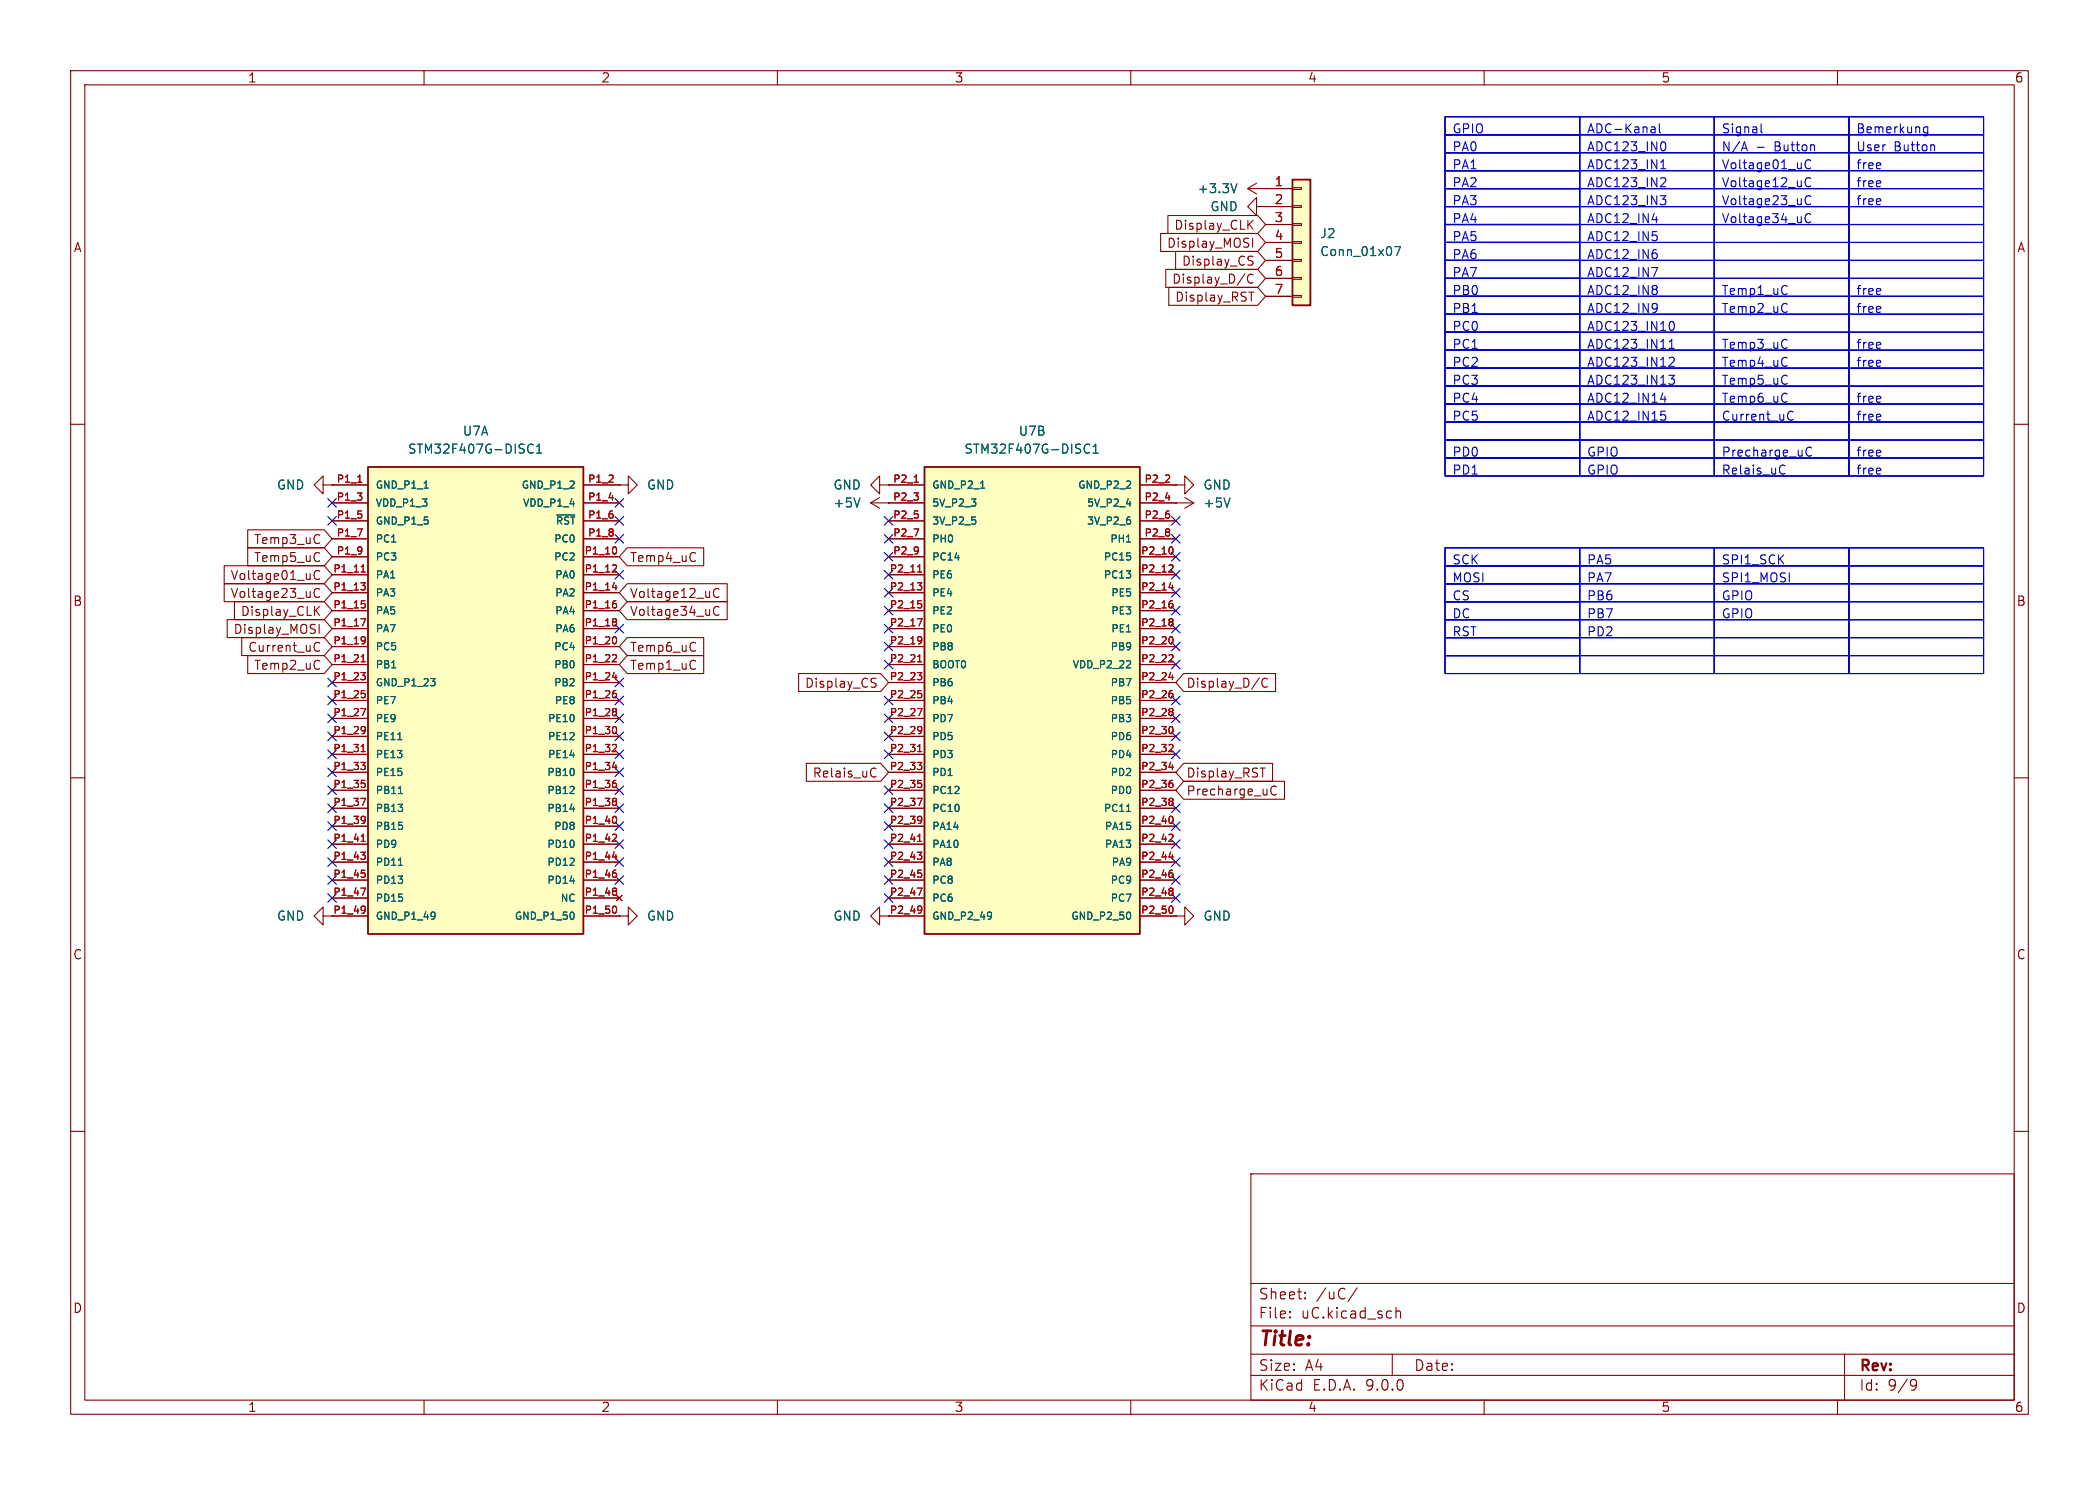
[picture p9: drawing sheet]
<svg xmlns="http://www.w3.org/2000/svg" width="297mm" height="210mm" viewBox="0 0 297 210" stroke-linecap="round" stroke-linejoin="round" font-family="sans-serif">
<g fill="none" stroke="#840000" stroke-width=".15">
<path d="M10 10h277v190h-277zM12 12h273v186h-273zM60 10v2M110 10v2M160 10v2M210 10v2M260 10v2M10 60h2M87.6 68.6h1.3v-1.3l1.3 1.3-1.3 1.3v-1.3M87.6 68.6h.1M285 60h2M10 110h2"/>
<path d="M285 110h2M87.6 129.5h1.3v-1.2l1.3 1.2-1.3 1.3v-1.3M87.6 129.5h.1M10 160h2M177 166h108v32h-108zM285 160h2M60 198v2M110 198v2M160 198v2M177 194.5h108M177 191.5h108M177 187.5h108"/>
<path d="M177 181.5h108M182.5 186.3h.1l-.1 .1M182.5 186.3v.1M182.5 185.5v.1M182.5 185.5h.1l-.1 .1M184.7 183.6v.1M184.7 183.6h-.1l.1 .1M184.7 182.8v.1M184.7 182.8h-.1l.1 .1M192 182.1l-1.3 2M197 191.5v3M197.5 184.9v1.5"/>
<path d="M197.5 185.5a.37 .37 0 0 1 .7 .1v.8M210 198v2M260 198v2M261 191.5v6.5M270.6 195.1h.3l.2 .1a.99 .99 0 0 1-.4 1.4h-.2M271.2 195.7l-.3 .3h-.3"/>
</g>
<path d="M130.8 66h30.5v66.1h-30.5z" fill="#ffffc2"/>
<path d="M130.8 66h30.5v66.1h-30.5z" fill="none" stroke="#840000" stroke-width=".25"/>
<g fill="none" stroke="#840000" stroke-width=".15">
<path d="M125.7 68.6h5.1M125.7 71.1h5.1M125.7 73.7h5.1M125.7 76.2h5.1M125.7 78.7h5.1M161.3 68.6h5.1M161.3 71.1h7.6M161.3 73.7h5.1M161.3 76.2h5.1M161.3 78.7h5.1M166.4 71.1h.1M166.4 68.6h1.2v-1.3l1.3 1.3-1.3 1.3v-1.3"/>
<path d="M166.4 68.6h.1M167.6 70.4l1.3 .7M168.9 71.1l-1.3 .8M125.7 81.3h5.1M125.7 83.8h5.1M125.7 86.4h5.1M125.7 88.9h5.1M125.7 91.4h5.1M125.7 94h5.1M125.7 96.5h5.1M125.7 99.1h5.1M161.3 81.3h5.1"/>
<path d="M161.3 83.8h5.1M161.3 86.4h5.1M161.3 88.9h5.1M161.3 91.4h5.1M161.3 94h5.1M161.3 96.5h5.1M161.3 99.1h5.1M125.7 101.6h5.1M125.7 104.1h5.1M125.7 106.7h5.1M125.7 109.2h5.1M125.7 111.8h5.1"/>
<path d="M125.7 114.3h5.1M125.7 116.8h5.1M125.7 119.4h5.1M161.3 101.6h5.1M161.3 104.1h5.1M161.3 106.7h5.1M161.3 109.2h5.1M161.3 111.8h5.1M161.3 114.3h5.1M161.3 116.8h5.1M161.3 119.4h5.1M125.7 121.9h5.1"/>
<path d="M125.7 124.5h5.1M125.7 127h5.1M125.7 129.5h5.1M161.3 121.9h5.1M161.3 124.5h5.1M161.3 127h5.1M161.3 129.5h5.1M166.4 129.5h1.2v-1.2l1.3 1.2-1.3 1.3v-1.3M166.4 129.5h.1"/>
</g>
<g fill="none" stroke="#006464" stroke-width=".15">
<path d="M138.7 69h.6M153.5 63.9a.44 .44 0 0 0 .7 .1M154.2 62.9h-.1a.46 .46 0 0 0-.6 .1M154.7 64.1h.7M154.7 63.2l.3-.4v1.3M159.4 71.2h.6M159.4 76.7h.6M159.9 73.6v.4M174 70.4l-.4 1.3M159.4 94.4h.6M159.9 93.5v.4M159.4 114.8h.6"/>
<path d="M140.2 129.1v.7M140.3 129.4l-.1 .1M159.9 129.1l.1 .3-.1 .5"/>
</g>
<g fill="none" stroke="#a90000" stroke-width=".15">
<path d="M129.4 68.2h.5M165.8 79.9l.2 .2-.1 .2-.5 .6h.6M165.9 77.4l.1 .3-.1 .6M129.8 82.4h.6l-.3 .4M129.8 87.5h.7l-.5 1M129.8 95.1h.6l-.3 .4M129.8 80.9h.6M129.8 93.6h.6M129.9 85h.5M129.9 97.7h.5M130 80l.1-.1v1M130 92.7l.1-.1v1"/>
<path d="M130.2 85.3l.2 .2v.3l-.2 .2M130.2 90l.2 .1a.86 .86 0 0 1-.1 .9M130.2 98l.2 .2v.3l-.2 .2M130.3 82.9l.1 .1-.1 .4M130.3 95.6l.1 .1-.1 .4M130.4 90.5l-.2 .2M165.4 83.1h.6M165.4 95.8h.6M165.8 92.6l.2 .2-.1 .2-.5 .6h.6M165.9 85.4l.1 .1-.1 .4M165.9 87.5l.1 .2-.1 .2M165.9 88l.1 .1-.1 .4"/>
<path d="M165.9 90.1l.1 .3-.1 .6M165.9 98.1l.1 .1-.1 .4M129.8 100.2h.7l-.5 1M129.8 107.8h.6l-.3 .4M129.8 112.9h.7l-.5 1M129.8 106.3h.6M129.8 119h.6M129.9 110.4h.5M130 105.4l.1-.1v1M130 118.1l.1-.1v1M130.2 102.7l.2 .1a.86 .86 0 0 1-.1 .9M130.2 110.7l.2 .2v.3l-.2 .2"/>
<path d="M130.2 115.4l.2 .1a.86 .86 0 0 1-.1 .9M130.3 108.3l.1 .1-.1 .4M130.4 103.2l-.2 .2M130.4 115.9l-.2 .2M165.4 108.5h.6M165.8 105.3l.2 .2-.1 .2-.5 .6h.6M165.8 118l.2 .2-.1 .2-.5 .6h.6M165.9 100.2l.1 .2-.1 .2M165.9 100.7l.1 .1-.1 .4M165.9 102.8l.1 .3-.1 .6M165.9 110.8l.1 .1-.1 .4M165.9 112.9l.1 .2-.1 .2"/>
<path d="M165.9 113.4l.1 .1-.1 .4M165.9 115.5l.1 .3-.1 .6M129.8 120.5h.6l-.3 .4M129.8 125.6h.7l-.5 1M129.9 123.1h.5M130.2 123.4l.2 .2v.3l-.2 .2M130.2 128.1l.2 .1a.86 .86 0 0 1-.1 .9M130.3 121l.1 .1-.1 .4M130.4 128.6l-.2 .2M165.4 121.2h.6M165.9 123.5l.1 .1-.1 .4M165.9 125.6l.1 .2-.1 .2"/>
<path d="M165.9 126.1l.1 .1-.1 .4M165.9 128.2l.1 .3-.1 .6"/>
</g>
<path d="M182.9 25.4h2.5v17.8h-2.5z" fill="#ffffc2"/>
<path d="M182.9 25.4h2.5v17.8h-2.5z" fill="none" stroke="#840000" stroke-width=".25"/>
<g fill="none" stroke="#840000" stroke-width=".15">
<path d="M179.1 26.7h3.8M179.1 29.2h3.8M179.1 31.8h3.8M179.1 34.3h3.8M179.1 36.8h3.8M179.1 39.4h3.8M182.9 26.5h1.2v.3h-1.2zM182.9 29.1h1.2v.2h-1.2zM182.9 31.6h1.2v.3h-1.2zM182.9 34.2h1.2v.2h-1.2zM182.9 36.7h1.2v.3h-1.2zM182.9 39.2h1.2v.3h-1.2z"/>
<path d="M179.1 41.9h3.8M182.9 41.8h1.2v.2h-1.2zM123.2 71.1l1.3 .8M123.2 71.1h2.5M124.5 70.4l-1.3 .7M125.7 71.1h.1M45.7 129.5v-1.2l-1.3 1.2 1.3 1.3v-1.3h1.3M124.5 129.5v-1.2l-1.3 1.2 1.3 1.3v-1.3h1.2"/>
</g>
<path d="M197.3 34.9h.9l-.6 1.2M121.7 70.4l-.4 1.3" fill="none" stroke="#006464" stroke-width=".15"/>
<path d="M52.1 66h30.4v66.1h-30.4z" fill="#ffffc2"/>
<path d="M52.1 66h30.4v66.1h-30.4z" fill="none" stroke="#840000" stroke-width=".25"/>
<g fill="none" stroke="#840000" stroke-width=".15">
<path d="M164.2 33h13.8l1.1 1.3-1.1 1.3h-13.8zM165 38.1h13l1.1 1.3-1.1 1.2h-13zM165.3 30.5h12.7l1.1 1.3-1.1 1.2h-12.7zM166.3 35.6h11.7l1.1 1.2-1.1 1.3h-11.7zM176.1 38.7l-1 1.6M176.5 26.7l1.3 .7M176.5 26.7h6.4M176.8 31.7l.5 .7M176.8 36.8l.4 .2 .1 .3-.2 .2h-.3M176.8 36.2l.5 .1M177.2 33.7v1.3M177.3 38.9a.51 .51 0 0 0-.6 0 .51 .51 0 0 0-.2 .6 .48 .48 0 0 0 .3 .5 .48 .48 0 0 0 .5-.1"/>
<path d="M177.3 31.2l-.7 .7M177.8 29.2v-1.3l-1.3 1.3 1.3 1.3v-1.3h1.3M177.8 25.9l-1.3 .8M179.1 26.7h.1M179.1 29.2h.1M179.1 29.2h3.8M179.1 31.8h3.8M179.1 34.3h3.8M179.1 36.8h3.8M179.1 39.4h3.8M165.4 40.6h12.6l1.1 1.3-1.1 1.3h-12.6zM176.7 41.3h.7"/>
<path d="M179.1 41.9h3.8M35.1 77.5h10.8l1.1 1.2-1.1 1.3h-10.8zM35.1 74.9h10.8l1.1 1.3-1.1 1.3h-10.8zM45 78.1l.2 .2M45 75.6l.2 .1M45.2 79.3l-.2 .1M45.2 76.7l-.2 .2M45.7 68.6v-1.3l-1.3 1.3 1.3 1.3v-1.3h1.3M47 68.6h.1M47 68.6h5.1M47 71.1h5.1M47 73.7h5.1"/>
<path d="M47 76.2h5.1M47 78.7h5.1M82.5 68.6h5.1M82.5 71.1h5.1M82.5 73.7h5.1M82.5 76.2h5.1M82.5 78.7h5.1M87.6 68.6h.1M88.7 77.5h10.9v2.5h-10.9l-1.1-1.3zM98.4 78.2v.1M98.4 79.3h.1M124.5 68.6v-1.3l-1.3 1.3 1.3 1.3v-1.3h1.2"/>
<path d="M125.7 68.6h.1M125.7 71.1h.1M125.7 68.6h5.1M125.7 71.1h5.1M125.7 73.7h5.1M125.7 76.2h5.1M125.7 78.7h5.1M161.3 68.6h5.1M161.3 71.1h5.1M161.3 73.7h5.1M161.3 76.2h5.1M161.3 78.7h5.1"/>
<path d="M166.4 71.1h.1M166.4 68.6h.1M31.7 80h14.2l1.1 1.3-1.1 1.3h-14.2zM31.7 82.5h14.2l1.1 1.3-1.1 1.3h-14.2zM32.1 87.6h13.8l1.1 1.3-1.1 1.3h-13.8zM33.2 85.1h12.7l1.1 1.3-1.1 1.2h-12.7zM34.2 90.2h11.7l1.1 1.2-1.1 1.3h-11.7zM35.1 92.7h10.8l1.1 1.3-1.1 1.3h-10.8zM44.7 90.9l.3-.1 .2 .2M44.7 86.3l.5 .7M45 93.4l.2 .1M45.2 88.3v1.3"/>
<path d="M45.2 92l-.2 .1-.3-.1M45.2 85.8l-.7 .7M45.2 80.8a.51 .51 0 0 0-.6 0 .51 .51 0 0 0-.2 .6 .48 .48 0 0 0 .3 .5 .48 .48 0 0 0 .5-.1M45.2 83.3a.51 .51 0 0 0-.6 0 .51 .51 0 0 0-.2 .6 .48 .48 0 0 0 .3 .5 .48 .48 0 0 0 .5 0M45.2 94.5l-.2 .2M47 81.3h5.1M47 83.8h5.1M47 86.4h5.1M47 88.9h5.1M47 91.4h5.1M47 94h5.1M47 96.5h5.1"/>
<path d="M47 99.1h5.1M82.5 81.3h5.1M82.5 83.8h5.1M82.5 86.4h5.1M82.5 88.9h5.1M82.5 91.4h5.1M82.5 94h5.1M82.5 96.5h5.1M82.5 99.1h5.1M88.7 85.1h14.2v2.5h-14.2l-1.1-1.2zM88.7 92.7h10.9v2.6h-10.9l-1.1-1.3zM88.7 82.5h14.2v2.6h-14.2l-1.1-1.3z"/>
<path d="M88.7 90.2h10.9v2.5h-10.9l-1.1-1.3zM98.4 93.4v.1M98.4 90.9v.1M98.4 94.5v.1M98.4 92h.1M101.7 83.3a.51 .51 0 0 0-.6 0 .51 .51 0 0 0-.1 .6 .48 .48 0 0 0 .2 .5 .48 .48 0 0 0 .5 0M101.7 85.9a.51 .51 0 0 0-.6 0 .51 .51 0 0 0-.1 .6 .48 .48 0 0 0 .2 .5 .48 .48 0 0 0 .5-.1M113 95.2h11.6l1.1 1.3-1.1 1.3h-11.6zM123.5 96.5l.3 .1 .2 .3-.3 .3h-.3M123.5 95.9l.5 .1M125.7 81.3h5.1M125.7 83.8h5.1"/>
<path d="M125.7 86.4h5.1M125.7 88.9h5.1M125.7 91.4h5.1M125.7 94h5.1M125.7 96.5h5.1M125.7 99.1h5.1M161.3 81.3h5.1M161.3 83.8h5.1M161.3 86.4h5.1M161.3 88.9h5.1M161.3 91.4h5.1M161.3 94h5.1"/>
<path d="M161.3 96.5h5.1M161.3 99.1h5.1M167.5 95.2h13v2.6h-13l-1.1-1.3zM178.2 95.9l-1.1 1.6M179.3 96a.51 .51 0 0 0-.6 0 .51 .51 0 0 0-.2 .6 .48 .48 0 0 0 .3 .5 .48 .48 0 0 0 .5 0M47 101.6h5.1M47 104.1h5.1M47 106.7h5.1M47 109.2h5.1M47 111.8h5.1M47 114.3h5.1M47 116.8h5.1"/>
<path d="M47 119.4h5.1M82.5 101.6h5.1M82.5 104.1h5.1M82.5 106.7h5.1M82.5 109.2h5.1M82.5 111.8h5.1M82.5 114.3h5.1M82.5 116.8h5.1M82.5 119.4h5.1M114.1 107.9h10.5l1.1 1.3-1.1 1.3h-10.5zM123.6 108.6l.4 .1M124 109.8l-.4 .1"/>
<path d="M125.7 101.6h5.1M125.7 104.1h5.1M125.7 106.7h5.1M125.7 109.2h5.1M125.7 111.8h5.1M125.7 114.3h5.1M125.7 116.8h5.1M125.7 119.4h5.1M161.3 101.6h5.1M161.3 104.1h5.1M161.3 106.7h5.1M161.3 109.2h5.1"/>
<path d="M161.3 111.8h5.1M161.3 114.3h5.1M161.3 116.8h5.1M161.3 119.4h5.1M167.5 110.5h14.3v2.5h-14.3l-1.1-1.2zM167.5 107.9h12.6v2.6h-12.6l-1.1-1.3zM178.3 108.6h.7M180.6 111.3a.51 .51 0 0 0-.6 0 .51 .51 0 0 0-.2 .6 .48 .48 0 0 0 .3 .5 .48 .48 0 0 0 .5-.1M47 121.9h5.1M47 124.5h5.1M47 127h5.1M47 129.5h5.1"/>
<path d="M82.5 121.9h5.1M82.5 124.5h5.1M82.5 127h5.1M82.5 129.5h5.1M87.2 126.6l.8 .8M87.6 129.5h.1M88 126.6l-.8 .8M125.7 121.9h5.1M125.7 124.5h5.1M125.7 127h5.1M125.7 129.5h5.1M161.3 121.9h5.1"/>
<path d="M161.3 124.5h5.1M161.3 127h5.1M161.3 129.5h5.1M166.4 129.5h.1"/>
</g>
<g fill="none" stroke="#006464" stroke-width=".15">
<path d="M175 26l-.4 1.2M197.3 34.9h.9l-.6 1.2M60 69h.6M74.8 63.9a.44 .44 0 0 0 .6 .1M75.4 62.9a.46 .46 0 0 0-.6 .1M75.9 64.1h.8M75.9 63.2l.4-.4v1.3M78.8 72.8h2.5M121.7 70.4l-.4 1.3M138.7 69h.6M153.5 63.9a.44 .44 0 0 0 .7 .1M154.2 62.9h-.1a.46 .46 0 0 0-.6 .1"/>
<path d="M154.7 64.1h.7M154.7 63.2l.3-.4v1.3M159.4 71.2h.6M159.4 76.7h.6M159.9 73.6v.4M174 70.4l-.4 1.3M55.4 94.4h.6M60.9 96h.7l-.4 .4M61.5 96.4v.5M159.4 94.4h.6M159.9 93.5v.4M56.3 104.6h.6"/>
<path d="M56.4 112.2h.6M80.6 112.2h.6M80.7 114.4h.6M81.2 108.9v.6M81.2 111.3v.3M159.4 114.8h.6M56.4 122.4h.6M61.5 129.1v.7M61.6 129.4l-.1 .1M81.1 129.1l.1 .3-.1 .5M140.2 129.1v.7M140.3 129.4l-.1 .1"/>
<path d="M159.9 129.1l.1 .3-.1 .5"/>
</g>
<g fill="none" stroke="#a90000" stroke-width=".15">
<path d="M50.6 68.2h.6M87 79.9l.2 .2v.2l-.6 .6h.6M87.1 77.4l.1 .3-.1 .6M129.4 68.2h.5M165.8 79.9l.2 .2-.1 .2-.5 .6h.6M165.9 77.4l.1 .3-.1 .6M51.1 82.4h.6l-.4 .4M51.1 87.5h.6l-.4 1M51.1 95.1h.6l-.4 .4M51.1 80.9h.6M51.1 93.6h.6M51.2 85h.4"/>
<path d="M51.2 97.7h.4M51.3 80l.1-.1v1M51.3 92.7l.1-.1v1M51.5 85.3l.2 .2v.3l-.2 .2M51.5 90l.1 .1a.86 .86 0 0 1-.1 .9M51.5 98l.2 .2v.3l-.2 .2M51.6 82.9l.1 .1-.1 .4M51.6 95.6l.1 .1-.1 .4M51.7 90.5l-.2 .2M86.7 83.1h.6M86.7 95.8h.6M87 92.6l.2 .2v.2l-.6 .6h.6"/>
<path d="M87.1 88l.1 .1-.1 .4M87.1 85.4l.1 .1-.1 .4M87.1 87.5l.1 .2-.1 .2M87.1 90.1l.1 .3-.1 .6M87.1 98.1l.1 .1-.1 .4M129.8 82.4h.6l-.3 .4M129.8 87.5h.7l-.5 1M129.8 95.1h.6l-.3 .4M129.8 80.9h.6M129.8 93.6h.6M129.9 85h.5M129.9 97.7h.5"/>
<path d="M130 80l.1-.1v1M130 92.7l.1-.1v1M130.2 85.3l.2 .2v.3l-.2 .2M130.2 90l.2 .1a.86 .86 0 0 1-.1 .9M130.2 98l.2 .2v.3l-.2 .2M130.3 82.9l.1 .1-.1 .4M130.3 95.6l.1 .1-.1 .4M130.4 90.5l-.2 .2M165.4 83.1h.6M165.4 95.8h.6M165.8 92.6l.2 .2-.1 .2-.5 .6h.6M165.9 85.4l.1 .1-.1 .4"/>
<path d="M165.9 87.5l.1 .2-.1 .2M165.9 88l.1 .1-.1 .4M165.9 90.1l.1 .3-.1 .6M165.9 98.1l.1 .1-.1 .4M51.1 100.2h.6l-.4 1M51.1 107.8h.6l-.4 .4M51.1 112.9h.6l-.4 1M51.1 106.3h.6M51.1 119h.6M51.2 110.4h.4M51.3 105.4l.1-.1v1M51.3 118.1l.1-.1v1"/>
<path d="M51.5 102.7l.1 .1a.86 .86 0 0 1-.1 .9M51.5 110.7l.2 .2v.3l-.2 .2M51.5 115.4l.1 .1a.86 .86 0 0 1-.1 .9M51.6 108.3l.1 .1-.1 .4M51.7 103.2l-.2 .2M51.7 115.9l-.2 .2M86.7 108.5h.6M87 105.3l.2 .2v.2l-.6 .6h.6M87 118l.2 .2v.2l-.6 .6h.6M87.1 100.2l.1 .2-.1 .2M87.1 100.7l.1 .1-.1 .4M87.1 102.8l.1 .3-.1 .6"/>
<path d="M87.1 110.8l.1 .1-.1 .4M87.1 112.9l.1 .2-.1 .2M87.1 113.4l.1 .1-.1 .4M87.1 115.5l.1 .3-.1 .6M129.8 100.2h.7l-.5 1M129.8 107.8h.6l-.3 .4M129.8 112.9h.7l-.5 1M129.8 106.3h.6M129.8 119h.6M129.9 110.4h.5M130 105.4l.1-.1v1M130 118.1l.1-.1v1"/>
<path d="M130.2 102.7l.2 .1a.86 .86 0 0 1-.1 .9M130.2 110.7l.2 .2v.3l-.2 .2M130.2 115.4l.2 .1a.86 .86 0 0 1-.1 .9M130.3 108.3l.1 .1-.1 .4M130.4 103.2l-.2 .2M130.4 115.9l-.2 .2M165.4 108.5h.6M165.8 105.3l.2 .2-.1 .2-.5 .6h.6M165.8 118l.2 .2-.1 .2-.5 .6h.6M165.9 100.2l.1 .2-.1 .2M165.9 100.7l.1 .1-.1 .4M165.9 102.8l.1 .3-.1 .6"/>
<path d="M165.9 110.8l.1 .1-.1 .4M165.9 112.9l.1 .2-.1 .2M165.9 113.4l.1 .1-.1 .4M165.9 115.5l.1 .3-.1 .6M51.1 120.5h.6l-.4 .4M51.1 125.6h.6l-.4 1M51.2 123.1h.4M51.5 123.4l.2 .2v.3l-.2 .2M51.5 128.1l.1 .1a.86 .86 0 0 1-.1 .9M51.6 121l.1 .1-.1 .4M51.7 128.6l-.2 .2M86.7 121.2h.6"/>
<path d="M87.1 123.5l.1 .1-.1 .4M87.1 125.6l.1 .2-.1 .2M87.1 126.1l.1 .1-.1 .4M87.1 128.2l.1 .3-.1 .6M129.8 120.5h.6l-.3 .4M129.8 125.6h.7l-.5 1M129.9 123.1h.5M130.2 123.4l.2 .2v.3l-.2 .2M130.2 128.1l.2 .1a.86 .86 0 0 1-.1 .9M130.3 121l.1 .1-.1 .4M130.4 128.6l-.2 .2M165.4 121.2h.6"/>
<path d="M165.9 123.5l.1 .1-.1 .4M165.9 125.6l.1 .2-.1 .2M165.9 126.1l.1 .1-.1 .4M165.9 128.2l.1 .3-.1 .6"/>
</g>
<g fill="none" stroke="#0000c2" stroke-width=".15">
<path d="M204.5 16.5h19v2.6h-19zM204.5 19.1h19v2.5h-19zM204.5 16.5h76.2v50.8h-76.2zM204.5 19.1h76.2M223.5 16.5h19.1v2.6h-19.1zM223.5 19.1h19.1v2.5h-19.1zM223.5 16.5v50.8M233.8 17.9l.3 .1 .1 .8M234.2 18.7l-.4 .1M234.2 18.2l-.4 .1M234.8 17.5v1.1l.2 .2M242.6 16.5h19v2.6h-19z"/>
<path d="M242.6 19.1h19v2.5h-19zM242.6 16.5v50.8M249.2 17.5v1.1l.2 .2M261.6 16.5h19.1v2.6h-19.1zM261.6 19.1h19.1v2.5h-19.1zM261.6 16.5v50.8M272.8 18l-.4-.1-.2 .3v.3l.1 .2h.5M272.8 17.9v1.1l-.3 .2-.3-.1M204.5 21.6h19v2.5h-19zM204.5 24.1h19v2.6h-19zM204.5 26.7h19v2.5h-19zM204.5 29.2h19v2.6h-19z"/>
<path d="M204.5 31.8h19v2.5h-19zM204.5 34.3h19v2.5h-19zM204.5 36.8h19v2.6h-19zM204.5 39.4h19v2.5h-19zM204.5 21.6h19M204.5 24.1h19M204.5 26.7h19M204.5 29.2h19M204.5 31.8h19M204.5 34.3h19M204.5 36.8h19M204.5 39.4h19"/>
<path d="M223.5 21.6h19.1v2.5h-19.1zM223.5 24.1h19.1v2.6h-19.1zM223.5 26.7h19.1v2.5h-19.1zM223.5 29.2h19.1v2.6h-19.1zM223.5 31.8h19.1v2.5h-19.1zM223.5 34.3h19.1v2.5h-19.1zM223.5 36.8h19.1v2.6h-19.1zM223.5 39.4h19.1v2.5h-19.1zM233.7 37.8h.9l-.6 1.3M233.8 31.1h.8M234.4 33.4v.5M234.4 35.9v.5"/>
<path d="M234.9 27.7h.8l-.4 .5 .3 .1 .1 .4-.2 .2h-.4M235 23.9h.7M235.1 22.9l.2-.3v1.3M235.2 25.1l.4 .1 .1 .3-.1 .2-.7 .7h.8M235.4 20.1a.79 .79 0 0 1 0 1.2M242.6 21.6h19v2.5h-19zM242.6 24.1h19v2.6h-19zM242.6 26.7h19v2.5h-19zM242.6 29.2h19v2.6h-19zM242.6 31.8h19v2.5h-19zM242.6 34.3h19v2.5h-19zM242.6 36.8h19v2.6h-19z"/>
<path d="M242.6 39.4h19v2.5h-19zM246.5 21h.6M246.8 20.1l.5 1.2M248.6 20.8h1M256.2 22.7a.51 .51 0 0 0-.6 0 .51 .51 0 0 0-.2 .6 .48 .48 0 0 0 .3 .5 .48 .48 0 0 0 .5-.1M256.2 25.3a.51 .51 0 0 0-.6-.1 .51 .51 0 0 0-.2 .7 .48 .48 0 0 0 .3 .4 .48 .48 0 0 0 .5 0M256.2 27.8a.51 .51 0 0 0-.6 0 .51 .51 0 0 0-.2 .6 .48 .48 0 0 0 .3 .5 .48 .48 0 0 0 .5-.1M256.2 30.3a.51 .51 0 0 0-.6 0 .51 .51 0 0 0-.2 .6 .48 .48 0 0 0 .3 .5 .48 .48 0 0 0 .5 0M261.6 21.6h19.1v2.5h-19.1zM261.6 24.1h19.1v2.6h-19.1zM261.6 26.7h19.1v2.5h-19.1zM261.6 29.2h19.1v2.6h-19.1z"/>
<path d="M261.6 31.8h19.1v2.5h-19.1zM261.6 34.3h19.1v2.5h-19.1zM261.6 36.8h19.1v2.6h-19.1zM261.6 39.4h19.1v2.5h-19.1zM273.6 20.5l.1 .2v.6M204.5 41.9h19v2.6h-19zM204.5 44.5h19v2.5h-19zM204.5 47h19v2.5h-19zM204.5 49.5h19v2.6h-19zM204.5 52.1h19v2.5h-19zM204.5 54.6h19v2.6h-19zM204.5 57.2h19v2.5h-19z"/>
<path d="M204.5 59.7h19v2.5h-19zM204.5 41.9h19M204.5 44.5h19M204.5 47h19M204.5 49.5h19M204.5 52.1h19M204.5 54.6h19M204.5 57.2h19M204.5 59.7h19M223.5 41.9h19.1v2.6h-19.1zM223.5 44.5h19.1v2.5h-19.1zM223.5 47h19.1v2.5h-19.1z"/>
<path d="M223.5 49.5h19.1v2.6h-19.1zM223.5 52.1h19.1v2.5h-19.1zM223.5 54.6h19.1v2.6h-19.1zM223.5 57.2h19.1v2.5h-19.1zM223.5 59.7h19.1v2.5h-19.1zM234.4 40.5v.3M234.4 41v.5M234.4 43v.9M234.5 43.5l-.1 .1M235 56.5h.8M235 58.2h.6M235.2 58.6h.3l.2 .3-.1 .4-.1 .1h-.3"/>
<path d="M235.6 56v.9M236.1 53.1h.8l-.4 .5 .3 .1 .1 .4-.2 .2h-.4M236.2 49.3h.7M236.2 48.4l.3-.4v1.3M236.4 45.5h.1a.69 .69 0 0 1 .3 1.1l-.2 .1h-.2M236.4 50.5l.4 .1 .1 .3-.1 .2-.7 .7h.8M242.6 41.9h19v2.6h-19zM242.6 44.5h19v2.5h-19zM242.6 47h19v2.5h-19zM242.6 49.5h19v2.6h-19zM242.6 52.1h19v2.5h-19zM242.6 54.6h19v2.6h-19z"/>
<path d="M242.6 57.2h19v2.5h-19zM242.6 59.7h19v2.5h-19zM252.8 40.4l.1 .1M252.8 43h.1M252.8 48.1h.1M252.8 50.6l.1 .1M252.8 53.1l.1 .1M252.8 55.7h.1M252.9 41.5l-.1 .1M252.9 44.1h-.1M252.9 49.1l-.1 .1M252.9 51.7h-.1"/>
<path d="M252.9 54.2l-.1 .1M252.9 56.8h-.1M253.2 58.2h.3l.2 .1M253.7 59.3l-.2 .1h-.3M261.6 41.9h19.1v2.6h-19.1zM261.6 44.5h19.1v2.5h-19.1zM261.6 47h19.1v2.5h-19.1zM261.6 49.5h19.1v2.6h-19.1zM261.6 52.1h19.1v2.5h-19.1zM261.6 54.6h19.1v2.6h-19.1zM261.6 57.2h19.1v2.5h-19.1zM261.6 59.7h19.1v2.5h-19.1z"/>
<path d="M204.5 77.5h19v2.5h-19zM204.5 77.5h76.2v17.8h-76.2zM204.5 62.2h19v2.6h-19zM204.5 64.8h19v2.5h-19zM204.5 62.2h19M204.5 64.8h19M223.5 77.5h19.1v2.5h-19.1zM223.5 62.2h19.1v2.6h-19.1zM223.5 64.8h19.1v2.5h-19.1zM223.5 77.5v17.8M242.6 77.5h19v2.5h-19zM242.6 62.2h19v2.6h-19z"/>
<path d="M242.6 64.8h19v2.5h-19zM242.6 77.5v17.8M252.6 66.9l-.4 .1M256.3 63.4a.51 .51 0 0 0-.6-.1 .51 .51 0 0 0-.2 .7 .48 .48 0 0 0 .3 .4 .48 .48 0 0 0 .5 0M261.6 77.5h19.1v2.5h-19.1zM261.6 62.2h19.1v2.6h-19.1zM261.6 64.8h19.1v2.5h-19.1zM261.6 77.5v17.8M204.5 80h19v2.6h-19zM204.5 82.6h19v2.5h-19zM204.5 85.1h19v2.5h-19zM204.5 87.6h19v2.6h-19z"/>
<path d="M204.5 90.2h19v2.5h-19zM204.5 92.7h19v2.6h-19zM204.5 80h76.2M204.5 82.6h19M204.5 85.1h19M204.5 87.6h19M204.5 90.2h19M204.5 92.7h19M223.5 80h19.1v2.6h-19.1zM223.5 82.6h19.1v2.5h-19.1zM223.5 85.1h19.1v2.5h-19.1zM223.5 87.6h19.1v2.6h-19.1z"/>
<path d="M223.5 90.2h19.1v2.5h-19.1zM223.5 92.7h19.1v2.6h-19.1zM242.6 80h19v2.6h-19zM242.6 82.6h19v2.5h-19zM242.6 85.1h19v2.5h-19zM242.6 87.6h19v2.6h-19zM242.6 90.2h19v2.5h-19zM242.6 92.7h19v2.6h-19zM261.6 80h19.1v2.6h-19.1zM261.6 82.6h19.1v2.5h-19.1zM261.6 85.1h19.1v2.5h-19.1zM261.6 87.6h19.1v2.6h-19.1z"/>
<path d="M261.6 90.2h19.1v2.5h-19.1zM261.6 92.7h19.1v2.6h-19.1z"/>
</g>
<g fill="none" stroke="#000084" stroke-width=".15">
<path d="M46.4 73.1l1.2 1.2M46.4 70.5l1.2 1.2M47.6 73.1l-1.2 1.2M47.6 70.5l-1.2 1.2M87 73.1l1.2 1.2M87 75.6l1.2 1.2M87 70.5l1.2 1.2M88.2 75.6l-1.2 1.2M88.2 73.1l-1.2 1.2M88.2 70.5l-1.2 1.2M125.1 75.6l1.2 1.2M125.1 78.1l1.2 1.2"/>
<path d="M125.1 73.1l1.2 1.2M126.3 78.1l-1.2 1.2M126.3 73.1l-1.2 1.2M126.3 75.6l-1.2 1.2M165.8 73.1l1.2 1.2M165.8 75.6l1.2 1.2M165.8 78.1l1.2 1.2M167 73.1l-1.2 1.2M167 75.6l-1.2 1.2M167 78.1l-1.2 1.2M46.4 98.5l1.2 1.2M46.4 95.9l1.2 1.2"/>
<path d="M47.6 98.5l-1.2 1.2M47.6 95.9l-1.2 1.2M87 80.7l1.2 1.2M87 98.5l1.2 1.2M87 88.3l1.2 1.2M87 95.9l1.2 1.2M88.2 80.7l-1.2 1.2M88.2 98.5l-1.2 1.2M88.2 88.3l-1.2 1.2M88.2 95.9l-1.2 1.2M125.1 98.5l1.2 1.2M125.1 85.8l1.2 1.2"/>
<path d="M125.1 88.3l1.2 1.2M125.1 93.4l1.2 1.2M125.1 90.8l1.2 1.2M125.1 83.2l1.2 1.2M125.1 80.7l1.2 1.2M126.3 80.7l-1.2 1.2M126.3 83.2l-1.2 1.2M126.3 98.5l-1.2 1.2M126.3 85.8l-1.2 1.2M126.3 88.3l-1.2 1.2M126.3 93.4l-1.2 1.2M126.3 90.8l-1.2 1.2"/>
<path d="M165.8 88.3l1.2 1.2M165.8 85.8l1.2 1.2M165.8 90.8l1.2 1.2M165.8 93.4l1.2 1.2M165.8 83.2l1.2 1.2M165.8 98.5l1.2 1.2M165.8 80.7l1.2 1.2M167 88.3l-1.2 1.2M167 85.8l-1.2 1.2M167 90.8l-1.2 1.2M167 93.4l-1.2 1.2M167 83.2l-1.2 1.2"/>
<path d="M167 98.5l-1.2 1.2M167 80.7l-1.2 1.2M46.4 118.8l1.2 1.2M46.4 116.2l1.2 1.2M46.4 106.1l1.2 1.2M46.4 101l1.2 1.2M46.4 113.7l1.2 1.2M46.4 103.5l1.2 1.2M46.4 111.2l1.2 1.2M46.4 108.6l1.2 1.2M47.6 118.8l-1.2 1.2M47.6 116.2l-1.2 1.2"/>
<path d="M47.6 113.7l-1.2 1.2M47.6 111.2l-1.2 1.2M47.6 106.1l-1.2 1.2M47.6 101l-1.2 1.2M47.6 103.5l-1.2 1.2M47.6 108.6l-1.2 1.2M87 116.2l1.2 1.2M87 118.8l1.2 1.2M87 111.2l1.2 1.2M87 113.7l1.2 1.2M87 108.6l1.2 1.2M87 106.1l1.2 1.2"/>
<path d="M87 103.5l1.2 1.2M87 101l1.2 1.2M88.2 116.2l-1.2 1.2M88.2 118.8l-1.2 1.2M88.2 111.2l-1.2 1.2M88.2 113.7l-1.2 1.2M88.2 108.6l-1.2 1.2M88.2 106.1l-1.2 1.2M88.2 103.5l-1.2 1.2M88.2 101l-1.2 1.2M125.1 103.5l1.2 1.2M125.1 101l1.2 1.2"/>
<path d="M125.1 113.7l1.2 1.2M125.1 111.2l1.2 1.2M125.1 118.8l1.2 1.2M125.1 116.2l1.2 1.2M125.1 106.1l1.2 1.2M126.3 113.7l-1.2 1.2M126.3 103.5l-1.2 1.2M126.3 101l-1.2 1.2M126.3 116.2l-1.2 1.2M126.3 111.2l-1.2 1.2M126.3 118.8l-1.2 1.2M126.3 106.1l-1.2 1.2"/>
<path d="M165.8 116.2l1.2 1.2M165.8 118.8l1.2 1.2M165.8 113.7l1.2 1.2M165.8 101l1.2 1.2M165.8 103.5l1.2 1.2M165.8 106.1l1.2 1.2M167 116.2l-1.2 1.2M167 118.8l-1.2 1.2M167 113.7l-1.2 1.2M167 101l-1.2 1.2M167 103.5l-1.2 1.2M167 106.1l-1.2 1.2"/>
<path d="M46.4 126.4l1.2 1.2M46.4 121.3l1.2 1.2M46.4 123.9l1.2 1.2M47.6 126.4l-1.2 1.2M47.6 121.3l-1.2 1.2M47.6 123.9l-1.2 1.2M87 121.3l1.2 1.2M87 123.9l1.2 1.2M88.2 121.3l-1.2 1.2M88.2 123.9l-1.2 1.2M125.1 123.9l1.2 1.2M125.1 126.4l1.2 1.2"/>
<path d="M125.1 121.3l1.2 1.2M126.3 126.4l-1.2 1.2M126.3 123.9l-1.2 1.2M126.3 121.3l-1.2 1.2M165.8 121.3l1.2 1.2M165.8 123.9l1.2 1.2M165.8 126.4l1.2 1.2M167 121.3l-1.2 1.2M167 123.9l-1.2 1.2M167 126.4l-1.2 1.2"/>
</g>
<text font-size="2.8" fill="#840000" x="178" y="190.9">Title:</text>
<g font-size="2.1" fill="#840000">
<text x="178" y="184">Sheet:</text>
<text x="186.2" y="184">/uC/</text>
<text x="178" y="186.7">File:</text>
<text x="184.1" y="186.7">uC.kicad_sch</text>
<text x="178" y="196.9">KiCad</text>
<text x="178" y="194.1">Size:</text>
<text x="184.7" y="194.1">A4</text>
<text x="185.7" y="196.9">E.D.A.</text>
<text x="193.3" y="196.9">9.0.0</text>
<text x="200" y="194.1">Date:</text>
<text x="263" y="194.3">Rev:</text>
<text x="263" y="196.9">Id:</text>
<text x="267.1" y="196.9">9/9</text>
</g>
<g font-size="1.8" fill="#840000">
<text x="35" y="11.9">1</text>
<text x="85" y="11.9">2</text>
<text x="135" y="11.9">3</text>
<text x="185" y="11.9">4</text>
<text x="235" y="11.9">5</text>
<text x="285" y="11.9">6</text>
<text x="10.3" y="35.9">A</text>
<text x="165" y="35.2">Display_MOSI</text>
<text x="166.1" y="32.7">Display_CLK</text>
<text x="285.3" y="35.9">A</text>
<text x="165.8" y="40.3">Display_D/C</text>
<text x="167.2" y="37.8">Display_CS</text>
<text x="166.2" y="42.9">Display_RST</text>
<text x="35.9" y="77.2">Temp3_uC</text>
<text x="32.5" y="82.2">Voltage01_uC</text>
<text x="35.9" y="79.7">Temp5_uC</text>
<text x="89.1" y="79.7">Temp4_uC</text>
<text x="10.3" y="85.9">B</text>
<text x="32.5" y="84.8">Voltage23_uC</text>
<text x="33" y="89.9">Display_MOSI</text>
<text x="34" y="87.3">Display_CLK</text>
<text x="89.1" y="87.3">Voltage34_uC</text>
<text x="89.1" y="84.8">Voltage12_uC</text>
<text x="285.3" y="85.9">B</text>
<text x="35" y="92.4">Current_uC</text>
<text x="35.9" y="94.9">Temp2_uC</text>
<text x="89.1" y="94.9">Temp1_uC</text>
<text x="89.1" y="92.4">Temp6_uC</text>
<text x="113.8" y="97.5">Display_CS</text>
<text x="167.8" y="97.5">Display_D/C</text>
<text x="114.9" y="110.2">Relais_uC</text>
<text x="167.8" y="112.7">Precharge_uC</text>
<text x="167.8" y="110.2">Display_RST</text>
<text x="10.3" y="135.9">C</text>
<text x="285.3" y="135.9">C</text>
<text x="10.3" y="185.9">D</text>
<text x="285.3" y="185.9">D</text>
<text x="35" y="199.9">1</text>
<text x="85" y="199.9">2</text>
<text x="135" y="199.9">3</text>
<text x="185" y="199.9">4</text>
<text x="235" y="199.9">5</text>
<text x="285" y="199.9">6</text>
</g>
<g font-size="1.8" fill="#0000c2">
<text x="205.4" y="19.2">GPIO</text>
<text x="205.4" y="21.7">PA0</text>
<text x="224.5" y="19.2">ADC-Kanal</text>
<text x="224.5" y="21.7">ADC123_IN0</text>
<text x="243.5" y="19.2">Signal</text>
<text x="243.5" y="21.7">N/A</text>
<text x="251.2" y="21.7">Button</text>
<text x="262.6" y="19.2">Bemerkung</text>
<text x="262.6" y="21.7">User</text>
<text x="268" y="21.7">Button</text>
<text x="205.4" y="24.3">PA1</text>
<text x="205.4" y="26.8">PA2</text>
<text x="205.4" y="29.3">PA3</text>
<text x="224.5" y="24.3">ADC123_IN1</text>
<text x="224.5" y="26.8">ADC123_IN2</text>
<text x="224.5" y="29.3">ADC123_IN3</text>
<text x="243.5" y="24.3">Voltage01_uC</text>
<text x="243.5" y="26.8">Voltage12_uC</text>
<text x="243.5" y="29.3">Voltage23_uC</text>
<text x="262.6" y="24.3">free</text>
<text x="262.6" y="26.8">free</text>
<text x="262.6" y="29.3">free</text>
<text x="205.4" y="31.9">PA4</text>
<text x="205.4" y="34.4">PA5</text>
<text x="224.5" y="31.9">ADC12_IN4</text>
<text x="224.5" y="34.4">ADC12_IN5</text>
<text x="243.5" y="31.9">Voltage34_uC</text>
<text x="205.4" y="37">PA6</text>
<text x="205.4" y="39.5">PA7</text>
<text x="224.5" y="37">ADC12_IN6</text>
<text x="224.5" y="39.5">ADC12_IN7</text>
<text x="205.4" y="42">PB0</text>
<text x="205.4" y="44.6">PB1</text>
<text x="205.4" y="47.1">PC0</text>
<text x="224.5" y="42">ADC12_IN8</text>
<text x="224.5" y="44.6">ADC12_IN9</text>
<text x="224.5" y="47.1">ADC123_IN10</text>
<text x="243.5" y="42">Temp1_uC</text>
<text x="243.5" y="44.6">Temp2_uC</text>
<text x="262.6" y="42">free</text>
<text x="262.6" y="44.6">free</text>
<text x="205.4" y="49.7">PC1</text>
<text x="205.4" y="52.2">PC2</text>
<text x="224.5" y="49.7">ADC123_IN11</text>
<text x="224.5" y="52.2">ADC123_IN12</text>
<text x="243.5" y="49.7">Temp3_uC</text>
<text x="243.5" y="52.2">Temp4_uC</text>
<text x="262.6" y="49.7">free</text>
<text x="262.6" y="52.2">free</text>
<text x="205.4" y="54.7">PC3</text>
<text x="205.4" y="57.3">PC4</text>
<text x="205.4" y="59.8">PC5</text>
<text x="224.5" y="54.7">ADC123_IN13</text>
<text x="224.5" y="57.3">ADC12_IN14</text>
<text x="224.5" y="59.8">ADC12_IN15</text>
<text x="243.5" y="54.7">Temp5_uC</text>
<text x="243.5" y="57.3">Temp6_uC</text>
<text x="243.5" y="59.8">Current_uC</text>
<text x="262.6" y="57.3">free</text>
<text x="262.6" y="59.8">free</text>
<text x="205.4" y="64.9">PD0</text>
<text x="224.5" y="64.9">GPIO</text>
<text x="243.5" y="64.9">Precharge_uC</text>
<text x="262.6" y="64.9">free</text>
<text x="205.4" y="67.4">PD1</text>
<text x="224.5" y="67.4">GPIO</text>
<text x="243.5" y="67.4">Relais_uC</text>
<text x="262.6" y="67.4">free</text>
<text x="205.4" y="80.1">SCK</text>
<text x="205.4" y="82.7">MOSI</text>
<text x="224.5" y="80.1">PA5</text>
<text x="224.5" y="82.7">PA7</text>
<text x="243.5" y="80.1">SPI1_SCK</text>
<text x="243.5" y="82.7">SPI1_MOSI</text>
<text x="205.4" y="85.2">CS</text>
<text x="205.4" y="87.8">DC</text>
<text x="224.5" y="85.2">PB6</text>
<text x="224.5" y="87.8">PB7</text>
<text x="243.5" y="85.2">GPIO</text>
<text x="243.5" y="87.8">GPIO</text>
<text x="205.4" y="90.3">RST</text>
<text x="224.5" y="90.3">PD2</text>
</g>
<g font-size="1.8" fill="#006464">
<text x="169.4" y="27.5">+3.3V</text>
<text x="171.2" y="30.1">GND</text>
<text x="186.7" y="33.9">J2</text>
<text x="186.7" y="36.4">Conn_01x07</text>
<text x="57.6" y="64.4">STM32F407G-DISC1</text>
<text x="65.4" y="61.8">U7A</text>
<text x="136.4" y="64.4">STM32F407G-DISC1</text>
<text x="144" y="61.8">U7B</text>
<text x="39.1" y="69.4">GND</text>
<text x="91.4" y="69.4">GND</text>
<text x="117.8" y="72">+5V</text>
<text x="117.8" y="69.4">GND</text>
<text x="170.2" y="72">+5V</text>
<text x="170.2" y="69.4">GND</text>
<text x="39.1" y="130.4">GND</text>
<text x="91.4" y="130.4">GND</text>
<text x="117.8" y="130.4">GND</text>
<text x="170.2" y="130.4">GND</text>
</g>
<g font-size="1.8" fill="#a90000">
<text x="180.3" y="26.4">1</text>
<text x="180.3" y="29">2</text>
<text x="180.3" y="31.5">3</text>
<text x="180.3" y="34">4</text>
<text x="180.3" y="36.6">5</text>
<text x="180.3" y="39.1">6</text>
<text x="180.3" y="41.7">7</text>
</g>
<g font-size="1.4" fill="#a90000">
<text x="47.5" y="68.3">P1_1</text>
<text x="47.5" y="70.9">P1_3</text>
<text x="83.1" y="68.3">P1_2</text>
<text x="83.1" y="70.9">P1_4</text>
<text x="126.3" y="68.3">P2_1</text>
<text x="126.3" y="70.9">P2_3</text>
<text x="161.8" y="68.3">P2_2</text>
<text x="161.8" y="70.9">P2_4</text>
<text x="47.5" y="73.4">P1_5</text>
<text x="47.5" y="75.9">P1_7</text>
<text x="83.1" y="73.4">P1_6</text>
<text x="83.1" y="75.9">P1_8</text>
<text x="126.3" y="73.4">P2_5</text>
<text x="126.3" y="75.9">P2_7</text>
<text x="161.8" y="73.4">P2_6</text>
<text x="161.8" y="75.9">P2_8</text>
<text x="47.1" y="81">P1_11</text>
<text x="47.1" y="83.6">P1_13</text>
<text x="47.5" y="78.5">P1_9</text>
<text x="82.6" y="78.5">P1_10</text>
<text x="82.6" y="81">P1_12</text>
<text x="82.6" y="83.6">P1_14</text>
<text x="125.8" y="81">P2_11</text>
<text x="125.8" y="83.6">P2_13</text>
<text x="126.3" y="78.5">P2_9</text>
<text x="161.4" y="78.5">P2_10</text>
<text x="161.4" y="81">P2_12</text>
<text x="161.4" y="83.6">P2_14</text>
<text x="47.1" y="86.1">P1_15</text>
<text x="47.1" y="88.6">P1_17</text>
<text x="82.6" y="86.1">P1_16</text>
<text x="82.6" y="88.6">P1_18</text>
<text x="125.8" y="86.1">P2_15</text>
<text x="125.8" y="88.6">P2_17</text>
<text x="161.4" y="86.1">P2_16</text>
<text x="161.4" y="88.6">P2_18</text>
<text x="47.1" y="91.2">P1_19</text>
<text x="47.1" y="93.7">P1_21</text>
<text x="82.6" y="91.2">P1_20</text>
<text x="82.6" y="93.7">P1_22</text>
<text x="125.8" y="91.2">P2_19</text>
<text x="125.8" y="93.7">P2_21</text>
<text x="161.4" y="91.2">P2_20</text>
<text x="161.4" y="93.7">P2_22</text>
<text x="47.1" y="96.3">P1_23</text>
<text x="47.1" y="98.8">P1_25</text>
<text x="47.1" y="101.3">P1_27</text>
<text x="82.6" y="96.3">P1_24</text>
<text x="82.6" y="98.8">P1_26</text>
<text x="82.6" y="101.3">P1_28</text>
<text x="125.8" y="96.3">P2_23</text>
<text x="125.8" y="98.8">P2_25</text>
<text x="125.8" y="101.3">P2_27</text>
<text x="161.4" y="96.3">P2_24</text>
<text x="161.4" y="98.8">P2_26</text>
<text x="161.4" y="101.3">P2_28</text>
<text x="47.1" y="103.9">P1_29</text>
<text x="47.1" y="106.4">P1_31</text>
<text x="82.6" y="103.9">P1_30</text>
<text x="82.6" y="106.4">P1_32</text>
<text x="125.8" y="103.9">P2_29</text>
<text x="125.8" y="106.4">P2_31</text>
<text x="161.4" y="103.9">P2_30</text>
<text x="161.4" y="106.4">P2_32</text>
<text x="47.1" y="109">P1_33</text>
<text x="47.1" y="111.5">P1_35</text>
<text x="82.6" y="109">P1_34</text>
<text x="82.6" y="111.5">P1_36</text>
<text x="125.8" y="109">P2_33</text>
<text x="125.8" y="111.5">P2_35</text>
<text x="161.4" y="109">P2_34</text>
<text x="161.4" y="111.5">P2_36</text>
<text x="47.1" y="114">P1_37</text>
<text x="47.1" y="116.6">P1_39</text>
<text x="47.1" y="119.1">P1_41</text>
<text x="82.6" y="114">P1_38</text>
<text x="82.6" y="116.6">P1_40</text>
<text x="82.6" y="119.1">P1_42</text>
<text x="125.8" y="114">P2_37</text>
<text x="125.8" y="116.6">P2_39</text>
<text x="125.8" y="119.1">P2_41</text>
<text x="161.4" y="114">P2_38</text>
<text x="161.4" y="116.6">P2_40</text>
<text x="161.4" y="119.1">P2_42</text>
<text x="47.1" y="121.7">P1_43</text>
<text x="47.1" y="124.2">P1_45</text>
<text x="82.6" y="121.7">P1_44</text>
<text x="82.6" y="124.2">P1_46</text>
<text x="125.8" y="121.7">P2_43</text>
<text x="125.8" y="124.2">P2_45</text>
<text x="161.4" y="121.7">P2_44</text>
<text x="161.4" y="124.2">P2_46</text>
<text x="47.1" y="126.7">P1_47</text>
<text x="47.1" y="129.3">P1_49</text>
<text x="82.6" y="126.7">P1_48</text>
<text x="82.6" y="129.3">P1_50</text>
<text x="125.8" y="126.7">P2_47</text>
<text x="161.4" y="126.7">P2_48</text>
<text x="161.4" y="129.3">P2_50</text>
</g>
<g font-size="1.4" fill="#006464">
<text x="53.1" y="69.3">GND_P1_1</text>
<text x="53.1" y="71.9">VDD_P1_3</text>
<text x="73.7" y="69.3">GND_P1_2</text>
<text x="73.9" y="71.9">VDD_P1_4</text>
<text x="131.8" y="69.3">GND_P2_1</text>
<text x="131.8" y="71.9">5V_P2_3</text>
<text x="152.4" y="69.3">GND_P2_2</text>
<text x="153.7" y="71.9">5V_P2_4</text>
<text x="53.1" y="74.4">GND_P1_5</text>
<text x="53.1" y="76.9">PC1</text>
<text x="78.3" y="76.9">PC0</text>
<text x="78.5" y="74.4">~{RST}</text>
<text x="131.8" y="74.4">3V_P2_5</text>
<text x="131.8" y="76.9">PH0</text>
<text x="153.7" y="74.4">3V_P2_6</text>
<text x="157" y="76.9">PH1</text>
<text x="53.1" y="79.5">PC3</text>
<text x="53.1" y="82">PA1</text>
<text x="78.3" y="79.5">PC2</text>
<text x="78.4" y="82">PA0</text>
<text x="131.8" y="79.5">PC14</text>
<text x="131.8" y="82">PE6</text>
<text x="156.1" y="79.5">PC15</text>
<text x="156.1" y="82">PC13</text>
<text x="53.1" y="84.6">PA3</text>
<text x="53.1" y="87.1">PA5</text>
<text x="53.1" y="89.6">PA7</text>
<text x="78.4" y="84.6">PA2</text>
<text x="78.4" y="87.1">PA4</text>
<text x="78.4" y="89.6">PA6</text>
<text x="131.8" y="84.6">PE4</text>
<text x="131.8" y="87.1">PE2</text>
<text x="131.8" y="89.6">PE0</text>
<text x="157.1" y="84.6">PE5</text>
<text x="157.1" y="87.1">PE3</text>
<text x="157.1" y="89.6">PE1</text>
<text x="53.1" y="92.2">PC5</text>
<text x="53.1" y="94.7">PB1</text>
<text x="78.3" y="92.2">PC4</text>
<text x="78.3" y="94.7">PB0</text>
<text x="131.8" y="92.2">PB8</text>
<text x="131.8" y="94.7">BOOT0</text>
<text x="151.7" y="94.7">VDD_P2_22</text>
<text x="157" y="92.2">PB9</text>
<text x="53.1" y="97.3">GND_P1_23</text>
<text x="53.1" y="99.8">PE7</text>
<text x="78.3" y="97.3">PB2</text>
<text x="78.4" y="99.8">PE8</text>
<text x="131.8" y="97.3">PB6</text>
<text x="131.8" y="99.8">PB4</text>
<text x="157" y="97.3">PB7</text>
<text x="157" y="99.8">PB5</text>
<text x="53.1" y="102.3">PE9</text>
<text x="53.1" y="104.9">PE11</text>
<text x="53.1" y="107.4">PE13</text>
<text x="77.4" y="102.3">PE10</text>
<text x="77.4" y="104.9">PE12</text>
<text x="77.4" y="107.4">PE14</text>
<text x="131.8" y="102.3">PD7</text>
<text x="131.8" y="104.9">PD5</text>
<text x="131.8" y="107.4">PD3</text>
<text x="157" y="102.3">PB3</text>
<text x="157" y="104.9">PD6</text>
<text x="157" y="107.4">PD4</text>
<text x="53.1" y="110">PE15</text>
<text x="53.1" y="112.5">PB11</text>
<text x="77.3" y="110">PB10</text>
<text x="77.3" y="112.5">PB12</text>
<text x="131.8" y="110">PD1</text>
<text x="131.8" y="112.5">PC12</text>
<text x="157" y="110">PD2</text>
<text x="157" y="112.5">PD0</text>
<text x="53.1" y="115">PB13</text>
<text x="53.1" y="117.6">PB15</text>
<text x="77.3" y="115">PB14</text>
<text x="78.3" y="117.6">PD8</text>
<text x="131.8" y="115">PC10</text>
<text x="131.8" y="117.6">PA14</text>
<text x="156.1" y="115">PC11</text>
<text x="156.2" y="117.6">PA15</text>
<text x="53.1" y="120.1">PD9</text>
<text x="53.1" y="122.7">PD11</text>
<text x="53.1" y="125.2">PD13</text>
<text x="77.3" y="120.1">PD10</text>
<text x="77.3" y="122.7">PD12</text>
<text x="77.3" y="125.2">PD14</text>
<text x="131.8" y="120.1">PA10</text>
<text x="131.8" y="122.7">PA8</text>
<text x="131.8" y="125.2">PC8</text>
<text x="156.2" y="120.1">PA13</text>
<text x="157" y="125.2">PC9</text>
<text x="157.2" y="122.7">PA9</text>
<text x="53.1" y="127.7">PD15</text>
<text x="53.1" y="130.3">GND_P1_49</text>
<text x="72.7" y="130.3">GND_P1_50</text>
<text x="79.2" y="127.7">NC</text>
<text x="131.8" y="127.7">PC6</text>
<text x="131.8" y="130.3">GND_P2_49</text>
<text x="151.5" y="130.3">GND_P2_50</text>
<text x="157" y="127.7">PC7</text>
</g>
<text font-size="1.4" fill="#840000" x="125.8" y="129.3">P2_49</text>
</svg>
